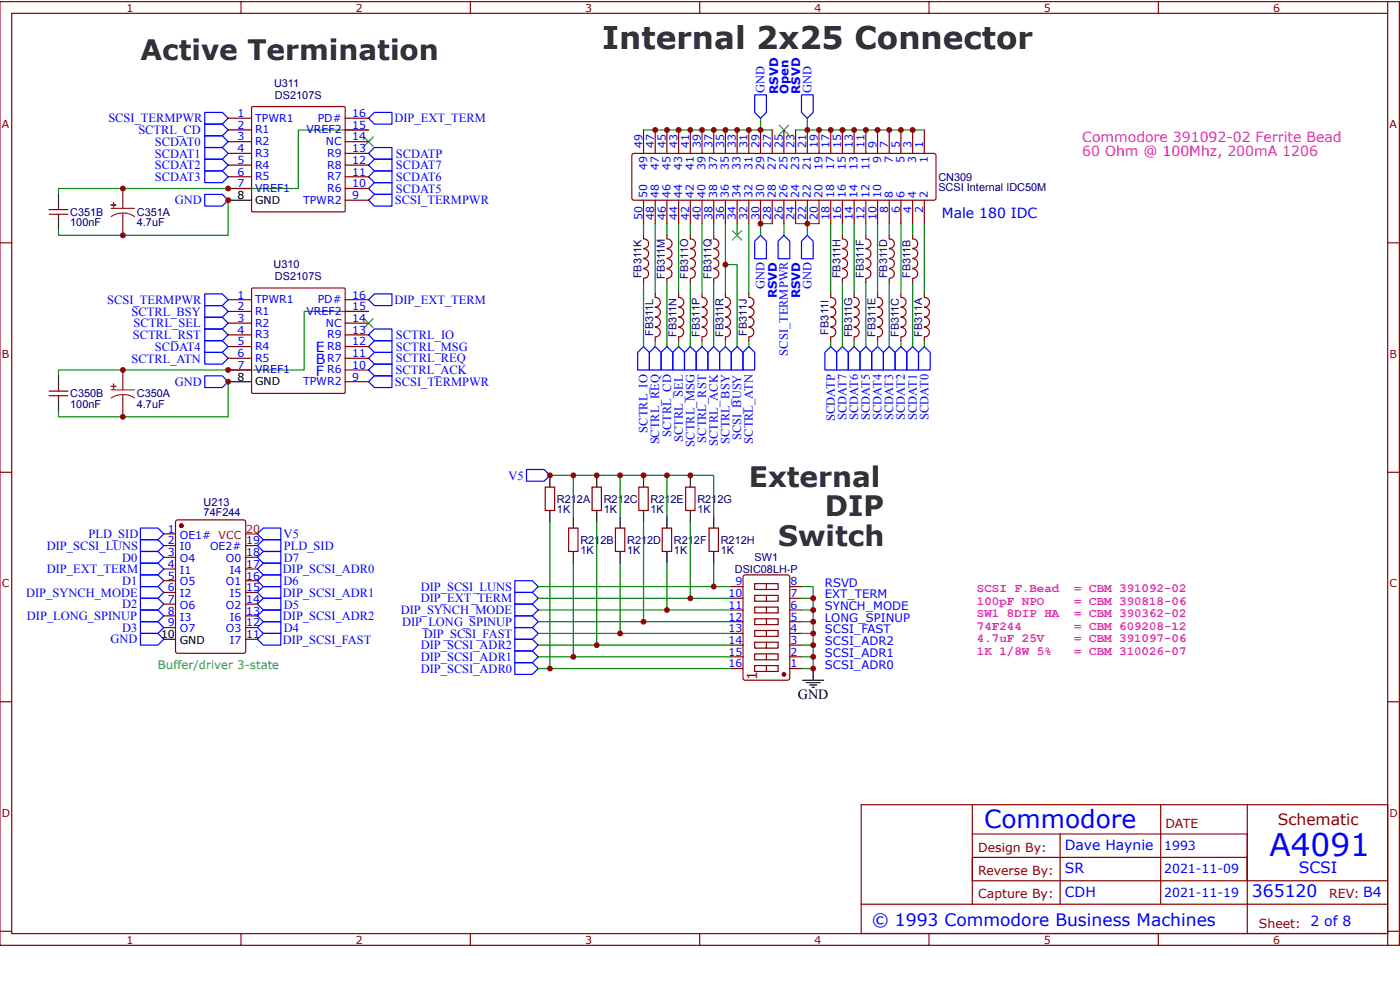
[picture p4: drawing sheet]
<svg xmlns="http://www.w3.org/2000/svg" width="297mm" height="210mm" viewBox="0 0 297 210" stroke-linecap="round" stroke-linejoin="round" font-family="sans-serif">
<g fill="none" stroke="#800" stroke-width=".25">
<path d="M0 .3h296.9v200.1h-296.9zM2.5 2.8h291.9v195.1h-291.9zM51.1 .3v2.5M99.8 .3v2.5M148.4 .3v2.5M197.1 .3v2.5M245.7 .3v2.5M294.4 .3v2.5M0 51.5h2.5M294.4 51.5h2.5M0 100.1h2.5M115.7 103.3h2v4.9h-2z"/>
<path d="M120.6 112h2v4.9h-2zM125.6 103.3h2v4.9h-2zM130.6 112h2v4.9h-2zM135.5 103.3h2v4.9h-2zM140.5 112h2v4.9h-2zM145.5 103.3h1.9v4.9h-1.9zM150.4 112h2v4.9h-2zM294.4 100.1h2.5M0 148.8h2.5M294.4 148.8h2.5M182.7 170.6h111.7v27.3h-111.7zM206.3 176.8h58.3v14.9h-58.3z"/>
<path d="M206.3 170.6v6.2M224.9 176.8v14.9M246.2 170.6v21.1M264.6 170.6v16.1h29.8M0 197.4h2.5M51.1 197.9v2.5M99.8 197.9v2.5M148.4 197.9v2.5M182.7 191.7h23.6M197.1 197.9v2.5M206.3 181.8h58.3v4.9h-58.3zM245.7 197.9v2.5"/>
<path d="M294.4 197.9v2.5M294.4 197.4h2.5M294.4 191.7h-29.8v6.2"/>
</g>
<g fill="none" stroke="#00f" stroke-width=".25">
<path d="M43.4 23.8h3.8l1.2 1.3-1.2 1.2h-3.8zM43.4 33.8h3.8l1.2 1.2-1.2 1.2h-3.8zM43.4 31.3h3.8l1.2 1.2-1.2 1.3h-3.8zM43.4 26.3h3.8l1.2 1.3-1.2 1.2h-3.8zM78.2 25.1l1.2-1.3h3.8v2.5h-3.8zM78.2 37.5l1.2-1.3h3.8v2.5h-3.8zM78.2 40l1.2-1.3h3.8v2.5h-3.8zM78.2 35l1.2-1.2h3.8v2.4h-3.8zM79.4 31.3h3.8v2.5h-3.8l-1.2-1.3zM170 20.1h2.5v3.7l-1.2 1.3-1.3-1.3zM78.2 42.4l1.2-1.2h3.8v2.5h-3.8zM161.3 49.9l1.3 1.2v3.8h-2.5v-3.8z"/>
<path d="M166.3 49.9l1.3 1.2v3.8h-2.5v-3.8zM171.3 49.9l1.2 1.2v3.8h-2.5v-3.8zM43.4 62.3h3.8l1.2 1.2-1.2 1.3h-3.8zM43.4 74.7h3.8l1.2 1.3-1.2 1.2h-3.8zM43.4 69.8h3.8l1.2 1.2-1.2 1.2h-3.8zM78.2 63.5l1.2-1.2h3.8v2.5h-3.8zM79.4 72.2h3.8v2.5h-3.8l-1.2-1.2zM79.4 74.7h3.8v2.5h-3.8l-1.2-1.2zM136.5 73.5l1.3 1.2v3.7h-2.5v-3.7zM139 73.5l1.2 1.2v3.7h-2.4v-3.7zM141.5 73.5l1.2 1.2v3.7h-2.5v-3.7zM144 73.5l1.2 1.2v3.7h-2.5v-3.7z"/>
<path d="M146.5 73.5l1.2 1.2v3.7h-2.5v-3.7zM148.9 73.5l1.3 1.2v3.7h-2.5v-3.7zM151.4 73.5l1.3 1.2v3.7h-2.5v-3.7zM153.9 73.5l1.2 1.2v3.7h-2.4v-3.7zM158.9 73.5l1.2 1.2v3.7h-2.5v-3.7zM176.2 73.5l1.3 1.2v3.7h-2.5v-3.7zM178.7 73.5l1.3 1.2v3.7h-2.5v-3.7zM181.2 73.5l1.2 1.2v3.7h-2.4v-3.7zM183.7 73.5l1.2 1.2v3.7h-2.5v-3.7zM186.2 73.5l1.2 1.2v3.7h-2.5v-3.7zM188.7 73.5l1.2 1.2v3.7h-2.5v-3.7zM191.1 73.5l1.3 1.2v3.7h-2.5v-3.7z"/>
<path d="M193.6 73.5l1.3 1.2v3.7h-2.5v-3.7zM196.1 73.5l1.2 1.2v3.7h-2.4v-3.7zM78.2 80.9l1.2-1.2h3.8v2.5h-3.8zM29.8 116.9h3.7l1.3 1.3-1.3 1.2h-3.7zM54.6 113.2l1.3-1.2h3.7v2.4h-3.7zM29.8 131.8h3.7l1.3 1.2-1.3 1.3h-3.7zM29.8 121.9h3.7l1.3 1.2-1.3 1.3h-3.7zM29.8 126.8h3.7l1.3 1.3-1.3 1.2h-3.7zM29.8 134.3h3.7l1.3 1.2-1.3 1.3h-3.7zM109.2 138h3.7l1.3 1.3-1.3 1.2h-3.7zM109.2 135.5h3.7l1.3 1.3-1.3 1.2h-3.7zM109.2 133h3.7l1.3 1.3-1.3 1.2h-3.7z"/>
<path d="M109.2 130.6h3.7l1.3 1.2-1.3 1.2h-3.7zM109.2 128.1h3.7l1.3 1.2-1.3 1.3h-3.7zM109.2 125.6h3.7l1.3 1.2-1.3 1.3h-3.7zM109.2 123.1h3.7l1.3 1.3-1.3 1.2h-3.7zM109.2 140.5h3.7l1.3 1.2-1.3 1.3h-3.7z"/>
</g>
<g fill="none" stroke="#080" stroke-width=".25">
<path d="M78.2 27.6h-14.9v12.4h-50.9v1.2M136.5 27.6h27.3M168.8 27.6h2.5M171.3 25.1v2.5h24.8M136.5 47.4v2.5M136.5 59.8v13.7M139 47.4v14.9M141.5 47.4v2.5M141.5 59.8v13.7M144 47.4v14.9M146.5 47.4v2.5M146.5 59.8v13.7"/>
<path d="M148.9 47.4v14.9M151.4 47.4v2.5M151.4 59.8v13.7M153.9 47.4v14.9M156.4 47.4v2.5M158.9 47.4v14.9M163.8 47.4h-2.5v2.5M166.3 47.4v2.5M168.8 47.4h2.5M173.8 47.4h-2.5v2.5M176.2 47.4v14.9M178.7 47.4v2.5"/>
<path d="M178.7 59.8v13.7M181.2 47.4v14.9M183.7 47.4v2.5M183.7 59.8v13.7M186.2 47.4v14.9M188.7 47.4v2.5M188.7 59.8v13.7M191.1 47.4v14.9M193.6 47.4v2.5M193.6 59.8v13.7M196.1 47.4v14.9M78.2 66h-13.7v12.4h-52.1v1.3"/>
<path d="M139 72.2v1.3M144 72.2v1.3M148.9 72.2v1.3M153.9 72.2v1.3M158.9 72.2v1.3M176.2 72.2v1.3M181.2 72.2v1.3M186.2 72.2v1.3M191.1 72.2v1.3M196.1 72.2v1.3M114.2 124.4h40.9M114.2 126.8h40.9"/>
<path d="M114.2 129.3h40.9M114.2 131.8h40.9M114.2 134.3h40.9M114.2 136.8h40.9M114.2 139.3h40.9M170 124.4h2.5v17.3h-2.5M114.2 141.7h40.9"/>
</g>
<g fill="none" stroke="#000" stroke-width=".25">
<path d="M116.7 100.8v2.5M116.7 108.2v2.5M121.6 109.5v2.5M121.6 116.9v2.5M126.6 100.8v2.5M126.6 108.2v2.5M131.6 109.5v2.5M131.6 116.9v2.5M136.5 100.8v2.5M136.5 108.2v2.5M141.5 109.5v2.5M141.5 116.9v2.5"/>
<path d="M146.5 100.8v2.5M146.5 108.2v2.5M151.4 109.5v2.5M151.4 116.9v2.5M170.3 144.2h4.5M171 144.7h3M171.8 145.2h1.5M172.3 145.7h.5M172.5 141.7v2.5"/>
</g>
<path d="M167.3 26.6l-2 1.9zM165.3 26.6l2 1.9z" fill="#000"/>
<path d="M165.3 26.6l2 1.9M167.3 26.6l-2 1.9" fill="none" stroke="#3c3" stroke-width=".25"/>
<circle cx="38.5" cy="111.5" r=".37" fill="#800"/>
<g fill="none" stroke="#800" stroke-width=".25">
<path d="M37.4 110.4l.3-.2h13.9l.5 .3v27.5l-.3 .5h-14.1l-.4-.3-.1-27.5z"/>
<circle cx="38.5" cy="111.5" r=".37"/>
</g>
<circle cx="38.5" cy="111.5" r=".37" fill="#800"/>
<g fill="none" stroke="#800" stroke-width=".25">
<path d="M48.4 25.1h5M48.4 27.6h5M48.4 30h5M48.4 32.5h5M48.4 35h5M48.4 37.5h5M48.4 40h5M53.4 22.7h19.8v22.2h-19.8zM73.2 25.1h5M73.2 27.6h5M73.2 30h5M73.2 32.5h5"/>
<path d="M73.2 35h5M73.2 37.5h5M73.2 40h5M10.4 44.4h4M10.4 45.4h4M12.4 43.7v.7M12.4 45.4v.8M73.2 42.4h5M136.5 49.9v.8a.99 .99 0 0 1 1.1 1 .99 .99 0 0 1-1.1 .9M136.5 59.1v.7M136.5 52.8a.99 .99 0 0 1 1.1 1 .99 .99 0 0 1-1.1 .9M136.5 54.9a.99 .99 0 0 1 1.1 1 .99 .99 0 0 1-1.1 1"/>
<path d="M136.5 57a.99 .99 0 0 1 1.1 1 .99 .99 0 0 1-1.1 1M141.5 49.9v.8a.99 .99 0 0 1 1.1 1 .99 .99 0 0 1-1.1 .9M141.5 59.1v.7M141.5 52.8a.99 .99 0 0 1 1.1 1 .99 .99 0 0 1-1.1 .9M141.5 54.9a.99 .99 0 0 1 1.1 1 .99 .99 0 0 1-1.1 1M141.5 57a.99 .99 0 0 1 1.1 1 .99 .99 0 0 1-1.1 1M146.5 49.9v.7M146.5 59.1v.7M146.5 50.7a.99 .99 0 0 1 1 1 .99 .99 0 0 1-1 .9M146.5 52.8a.99 .99 0 0 1 1 1 .99 .99 0 0 1-1 .9M146.5 54.9a.99 .99 0 0 1 1 1 .99 .99 0 0 1-1 1M146.5 57a.99 .99 0 0 1 1 1 .99 .99 0 0 1-1 1"/>
<path d="M151.4 49.9v.8a.99 .99 0 0 1 1.1 1 .99 .99 0 0 1-1.1 .9M151.4 59.1v.7M151.4 52.8a.99 .99 0 0 1 1.1 1 .99 .99 0 0 1-1.1 .9M151.4 54.9a.99 .99 0 0 1 1.1 1 .99 .99 0 0 1-1.1 1M151.4 57a.99 .99 0 0 1 1.1 1 .99 .99 0 0 1-1.1 1M178.7 49.9v.8a.99 .99 0 0 1 1.1 1 .99 .99 0 0 1-1.1 .9M178.7 59.1v.7M178.7 52.8a.99 .99 0 0 1 1.1 1 .99 .99 0 0 1-1.1 .9M178.7 54.9a.99 .99 0 0 1 1.1 1 .99 .99 0 0 1-1.1 1M178.7 57a.99 .99 0 0 1 1.1 1 .99 .99 0 0 1-1.1 1M183.7 49.9v.7M183.7 59.1v.7"/>
<path d="M183.7 50.7a.99 .99 0 0 1 1.1 1 .99 .99 0 0 1-1.1 .9M183.7 52.8a.99 .99 0 0 1 1.1 1 .99 .99 0 0 1-1.1 .9M183.7 54.9a.99 .99 0 0 1 1.1 1 .99 .99 0 0 1-1.1 1M183.7 57a.99 .99 0 0 1 1.1 1 .99 .99 0 0 1-1.1 1M188.7 49.9v.8a.99 .99 0 0 1 1 1 .99 .99 0 0 1-1 .9M188.7 59.1v.7M188.7 52.8a.99 .99 0 0 1 1 1 .99 .99 0 0 1-1 .9M188.7 54.9a.99 .99 0 0 1 1 1 .99 .99 0 0 1-1 1M188.7 57a.99 .99 0 0 1 1 1 .99 .99 0 0 1-1 1M193.6 49.9v.8a.99 .99 0 0 1 1.1 1 .99 .99 0 0 1-1.1 .9M193.6 59.1v.7M193.6 52.8a.99 .99 0 0 1 1.1 1 .99 .99 0 0 1-1.1 .9"/>
<path d="M193.6 54.9a.99 .99 0 0 1 1.1 1 .99 .99 0 0 1-1.1 1M193.6 57a.99 .99 0 0 1 1.1 1 .99 .99 0 0 1-1.1 1M48.4 63.5h5M48.4 66h5M48.4 68.5h5M48.4 71h5M48.4 73.5h5M48.4 76h5M48.4 78.4h5M53.4 61.1h19.8v22.2h-19.8zM73.2 63.5h5M73.2 66h5"/>
<path d="M73.2 68.5h5M73.2 71h5M73.2 73.5h5M73.2 76h5M73.2 78.4h5M139 62.3v.8a.99 .99 0 0 1 1.1 1 .99 .99 0 0 1-1.1 1M139 71.5v.7M139 65.2a.99 .99 0 0 1 1.1 1 .99 .99 0 0 1-1.1 1M139 67.3a.99 .99 0 0 1 1.1 1 .99 .99 0 0 1-1.1 1M139 69.4a.99 .99 0 0 1 1.1 1 .99 .99 0 0 1-1.1 1M144 62.3v.8a.99 .99 0 0 1 1.1 1 .99 .99 0 0 1-1.1 1M144 71.5v.7"/>
<path d="M144 65.2a.99 .99 0 0 1 1.1 1 .99 .99 0 0 1-1.1 1M144 67.3a.99 .99 0 0 1 1.1 1 .99 .99 0 0 1-1.1 1M144 69.4a.99 .99 0 0 1 1 1 .99 .99 0 0 1-1 1M148.9 62.3l.1 .8a.99 .99 0 0 1 1 1 .99 .99 0 0 1-1 1M148.9 71.5v.7M149 65.2a.99 .99 0 0 1 1 1 .99 .99 0 0 1-1 1M149 67.3a.99 .99 0 0 1 1 1 .99 .99 0 0 1-1 1M149 69.4a.99 .99 0 0 1 1 1 .99 .99 0 0 1-1 1M153.9 62.3v.8a.99 .99 0 0 1 1.1 1 .99 .99 0 0 1-1.1 1M153.9 71.5v.7M153.9 65.2a.99 .99 0 0 1 1.1 1 .99 .99 0 0 1-1.1 1M153.9 67.3a.99 .99 0 0 1 1.1 1 .99 .99 0 0 1-1.1 1"/>
<path d="M153.9 69.4a.99 .99 0 0 1 1.1 1 .99 .99 0 0 1-1.1 1M158.9 62.3v.7M158.9 71.5v.7M158.9 63.1a.99 .99 0 0 1 1 1 .99 .99 0 0 1-1 1M158.9 65.2a.99 .99 0 0 1 1 1 .99 .99 0 0 1-1 1M158.9 67.3a.99 .99 0 0 1 1 1 .99 .99 0 0 1-1 1M158.9 69.4a.99 .99 0 0 1 1 1 .99 .99 0 0 1-1 1M176.2 62.3l.1 .8a.99 .99 0 0 1 1 1 .99 .99 0 0 1-1 1M176.2 71.5v.7M176.3 65.2a.99 .99 0 0 1 1 1 .99 .99 0 0 1-1 1M176.3 67.3a.99 .99 0 0 1 1 1 .99 .99 0 0 1-1 1M176.3 69.4a.99 .99 0 0 1 1 1 .99 .99 0 0 1-1 1"/>
<path d="M181.2 62.3v.8a.99 .99 0 0 1 1.1 1 .99 .99 0 0 1-1.1 1M181.2 71.5v.7M181.2 65.2a.99 .99 0 0 1 1.1 1 .99 .99 0 0 1-1.1 1M181.2 67.3a.99 .99 0 0 1 1.1 1 .99 .99 0 0 1-1.1 1M181.2 69.4a.99 .99 0 0 1 1.1 1 .99 .99 0 0 1-1.1 1M186.2 62.3v.8a.99 .99 0 0 1 1.1 1 .99 .99 0 0 1-1.1 1M186.2 71.5v.7M186.2 65.2a.99 .99 0 0 1 1.1 1 .99 .99 0 0 1-1.1 1M186.2 67.3a.99 .99 0 0 1 1.1 1 .99 .99 0 0 1-1.1 1M186.2 69.4a.99 .99 0 0 1 1 1 .99 .99 0 0 1-1 1M191.1 62.3l.1 .8a.99 .99 0 0 1 1 1 .99 .99 0 0 1-1.1 1M191.1 71.5v.7"/>
<path d="M191.2 65.2a.99 .99 0 0 1 1 1 .99 .99 0 0 1-1 1M191.2 67.3a.99 .99 0 0 1 1 1 .99 .99 0 0 1-1 1M191.2 69.4a.99 .99 0 0 1 1 1 .99 .99 0 0 1-1.1 1M196.1 62.3v.7M196.1 71.5v.7M196.1 63.1a.99 .99 0 0 1 1.1 1 .99 .99 0 0 1-1.1 1M196.1 65.2a.99 .99 0 0 1 1.1 1 .99 .99 0 0 1-1.1 1M196.1 67.3a.99 .99 0 0 1 1.1 1 .99 .99 0 0 1-1.1 1M196.1 69.4a.99 .99 0 0 1 1.1 1 .99 .99 0 0 1-1.1 1M10.4 83.9h4M10.4 82.9h4M12.4 82.2v.7"/>
<path d="M12.4 83.9v.7M73.2 80.9h5M34.8 113.2h2.4M34.8 115.7h2.4M34.8 118.2h2.4M52.1 115.7h2.5M52.1 118.2h2.5M34.8 120.6h2.4M34.8 123.1h2.4M34.8 125.6h2.4M34.8 128.1h2.4M34.8 130.6h2.4"/>
<path d="M34.8 133h2.4M52.1 120.6h2.5M52.1 123.1h2.5M52.1 125.6h2.5M52.1 128.1h2.5M52.1 130.6h2.5M52.1 133h2.5M52.1 135.5h2.5"/>
<circle cx="38.5" cy="111.5" r=".37"/>
</g>
<path d="M12.4 41.2v2.5M12.4 46.2v2.5M48.4 42.4h5M12.4 79.7v2.5M12.4 84.6v2.5M48.4 80.9h5M34.8 135.5h2.4" fill="none" stroke="#000" stroke-width=".25"/>
<path d="M52.1 113.2h2.5" fill="none" stroke="#f00" stroke-width=".25"/>
<g fill="none" stroke="#00f" stroke-width=".25">
<path d="M43.4 36.2h3.8l1.2 1.3-1.2 1.2h-3.8zM43.4 28.8h3.8l1.2 1.2-1.2 1.3h-3.8zM160.1 20.1h2.5v3.7l-1.3 1.3-1.2-1.3zM43.4 41.2h3.8l1.2 1.2-1.2 1.3h-3.8zM43.4 79.7h3.8l1.2 1.2-1.2 1.3h-3.8zM43.4 72.2h3.8l1.2 1.3-1.2 1.2h-3.8zM43.4 67.3h3.8l1.2 1.2-1.2 1.3h-3.8zM43.4 64.8h3.8l1.2 1.2-1.2 1.3h-3.8zM78.2 71l1.2-1.2h3.8v2.4h-3.8zM79.4 77.2h3.8v2.5h-3.8l-1.2-1.3zM156.4 73.5l1.2 1.2v3.7h-2.5v-3.7zM111.7 99.5h3.7l1.3 1.3-1.3 1.2h-3.7z"/>
<path d="M29.8 112h3.7l1.3 1.2-1.3 1.2h-3.7zM29.8 119.4h3.7l1.3 1.2-1.3 1.3h-3.7zM29.8 114.4h3.7l1.3 1.3-1.3 1.2h-3.7zM54.6 115.7l1.3-1.3h3.7v2.5h-3.7zM54.6 118.2l1.3-1.3h3.7v2.5h-3.7zM29.8 124.4h3.7l1.3 1.2-1.3 1.2h-3.7zM29.8 129.3h3.7l1.3 1.3-1.3 1.2h-3.7zM54.6 135.5l1.3-1.2h3.7v2.5h-3.7zM54.6 120.6l1.3-1.2h3.7v2.5h-3.7zM54.6 125.6l1.3-1.2h3.7v2.4h-3.7zM54.6 130.6l1.3-1.3h3.7v2.5h-3.7zM54.6 123.1l1.3-1.2h3.7v2.5h-3.7z"/>
<path d="M54.6 133l1.3-1.2h3.7v2.5h-3.7zM54.6 128.1l1.3-1.3h3.7v2.5h-3.7z"/>
</g>
<g fill="none" stroke="#080" stroke-width=".25">
<path d="M161.3 25.1v2.5M48.4 42.4v7.5h-36v-1.2M153.9 56.1h2.5v17.4M48.4 80.9v7.5h-36v-1.3M116.7 100.8h34.7v8.7M116.7 110.7v31M121.6 100.8v8.7M121.6 119.4v19.9M126.6 110.7v26.1M131.6 100.8v8.7M131.6 119.4v14.9M136.5 110.7v21.1"/>
<path d="M141.5 100.8v8.7M141.5 119.4v9.9M146.5 110.7v16.1M151.4 119.4v5"/>
</g>
<g fill="#000">
<path d="M77.2 29l2 2zM79.2 29l-2 2z"/>
<path d="M155.4 48.9l2 2zM157.4 48.9l-2 2z"/>
<path d="M77.2 67.5l2 2zM79.2 67.5l-2 2z"/>
</g>
<path d="M77.2 29l2 2M79.2 29l-2 2M155.4 48.9l2 2M157.4 48.9l-2 2M77.2 67.5l2 2M79.2 67.5l-2 2" fill="none" stroke="#3c3" stroke-width=".25"/>
<path d="M26.1 40v4.2M23.6 44.2h4.9M26.1 45.2a4 4 0 0 1 2.4 .7M26.1 45.2a4 4 0 0 0-2.5 .7M26.1 45.2v4.7" fill="none" stroke="#8d2323" stroke-width=".25"/>
<path d="M23.6 43.4l1 .1z" fill="#8d2323"/>
<path d="M23.6 43.4l1 .1z" fill="none" stroke="#8d2323" stroke-width=".25"/>
<path d="M24.1 42.9v1z" fill="#8d2323"/>
<path d="M24.1 42.9v1zM26.1 78.4v4.3M23.6 82.7h4.9M26.1 83.7a4 4 0 0 1 2.4 .7M26.1 83.7a4 4 0 0 0-2.5 .7M26.1 83.7v4.7" fill="none" stroke="#8d2323" stroke-width=".25"/>
<path d="M23.6 81.9h1z" fill="#8d2323"/>
<path d="M23.6 81.9h1z" fill="none" stroke="#8d2323" stroke-width=".25"/>
<path d="M24.1 81.4v1z" fill="#8d2323"/>
<path d="M24.1 81.4v1z" fill="none" stroke="#8d2323" stroke-width=".25"/>
<g fill="none" stroke="#800" stroke-width=".25">
<path d="M134.2 32.7l.3-.2h63.7l.3 .2 .1 .3v9l-.2 .4h-.3h-63.7l-.3-.2-.1-.2v-9zM136.5 27.6v4.9M139 27.6v4.9M141.5 27.6v4.9M144 27.6v4.9M146.5 27.6v4.9M148.9 27.6v4.9M151.4 27.6v4.9M153.9 27.6v4.9M156.4 27.6v4.9M158.9 27.6v4.9M161.3 27.6v4.9"/>
<path d="M163.8 27.6v4.9M166.3 27.6v4.9M168.8 27.6v4.9M171.3 27.6v4.9M173.8 27.6v4.9M176.2 27.6v4.9M178.7 27.6v4.9M181.2 27.6v4.9M183.7 27.6v4.9M186.2 27.6v4.9M188.7 27.6v4.9M191.1 27.6v4.9"/>
<path d="M193.6 27.6v4.9M196.1 27.6v4.9M136.5 42.4v5M139 42.4v5M141.5 42.4v5M144 42.4v5M146.5 42.4v5M148.9 42.4v5M151.4 42.4v5M153.9 42.4v5M156.4 42.4v5M158.9 42.4v5"/>
<path d="M161.3 42.4v5M163.8 42.4v5M166.3 42.4v5M168.8 42.4v5M171.3 42.4v5M173.8 42.4v5M176.2 42.4v5M178.7 42.4v5M181.2 42.4v5M183.7 42.4v5M186.2 42.4v5M188.7 42.4v5"/>
<path d="M191.1 42.4v5M193.6 42.4v5M196.1 42.4v5M157.8 122l.3-.1h9l.4 .3 .1 21.5-.4 .5h-9.1l-.4-.3-.1-21.5z"/>
</g>
<circle cx="166.3" cy="143" r=".37" fill="#800"/>
<g fill="none" stroke="#800" stroke-width=".25">
<path d="M155.1 139.3h2.5M155.1 136.8h2.5M155.1 134.3h2.5M155.1 131.8h2.5M155.1 129.3h2.5M155.1 126.8h2.5M155.1 124.4h2.5M160.1 138.6h5v1.3h-5zM160.1 136.2h5v1.2h-5zM160.1 133.7h5v1.2h-5zM160.1 131.2h5v1.2h-5zM160.1 128.7h5v1.2h-5z"/>
<path d="M160.1 126.2h5v1.3h-5zM160.1 123.7h5v1.3h-5zM162.6 123.7v1.3M162.6 126.2v1.3M162.6 128.7v1.2M162.6 131.2v1.2M162.6 133.7v1.2M162.6 136.2v1.2M162.6 138.6v1.3M167.6 139.3h2.4M167.6 136.8h2.4M167.6 134.3h2.4"/>
<path d="M167.6 131.8h2.4M167.6 129.3h2.4M167.6 126.8h2.4M167.6 124.4h2.4M155.1 141.7h2.5M160.1 141.1h5v1.3h-5zM162.6 141.1v1.3M167.6 141.7h2.4"/>
<circle cx="166.3" cy="143" r=".37"/>
</g>
<path d="M170 126.8h2.5M170 129.3h2.5M170 131.8h2.5M170 134.3h2.5M170 136.8h2.5M170 139.3h2.5" fill="none" stroke="#080" stroke-width=".25"/>
<g fill="#c00">
<circle cx="171.3" cy="47.4" r=".62"/>
<circle cx="151.4" cy="124.4" r=".62"/>
<circle cx="48.4" cy="80.9" r=".62"/>
<circle cx="26.1" cy="88.4" r=".62"/>
<circle cx="146.5" cy="126.8" r=".62"/>
<circle cx="141.5" cy="129.3" r=".62"/>
<circle cx="116.7" cy="141.7" r=".62"/>
<circle cx="136.5" cy="131.8" r=".62"/>
<circle cx="131.6" cy="134.3" r=".62"/>
<circle cx="126.6" cy="136.8" r=".62"/>
<circle cx="121.6" cy="139.3" r=".62"/>
<circle cx="126.6" cy="100.8" r=".62"/>
<circle cx="146.5" cy="100.8" r=".62"/>
<circle cx="121.6" cy="100.8" r=".62"/>
<circle cx="131.6" cy="100.8" r=".62"/>
<circle cx="141.5" cy="100.8" r=".62"/>
<circle cx="48.4" cy="40" r=".62"/>
<circle cx="26.1" cy="40" r=".62"/>
<circle cx="48.4" cy="42.4" r=".62"/>
<circle cx="26.1" cy="49.9" r=".62"/>
<circle cx="48.4" cy="78.4" r=".62"/>
<circle cx="26.1" cy="78.4" r=".62"/>
<circle cx="116.7" cy="100.8" r=".62"/>
<circle cx="136.5" cy="100.8" r=".62"/>
<circle cx="171.3" cy="27.6" r=".62"/>
<circle cx="153.9" cy="56.1" r=".62"/>
<circle cx="161.3" cy="27.6" r=".62"/>
<circle cx="193.6" cy="27.6" r=".62"/>
<circle cx="191.1" cy="27.6" r=".62"/>
<circle cx="188.7" cy="27.6" r=".62"/>
<circle cx="186.2" cy="27.6" r=".62"/>
<circle cx="183.7" cy="27.6" r=".62"/>
<circle cx="181.2" cy="27.6" r=".62"/>
<circle cx="178.7" cy="27.6" r=".62"/>
<circle cx="176.2" cy="27.6" r=".62"/>
<circle cx="173.8" cy="27.6" r=".62"/>
<circle cx="161.3" cy="47.4" r=".62"/>
<circle cx="158.9" cy="27.6" r=".62"/>
<circle cx="156.4" cy="27.6" r=".62"/>
<circle cx="153.9" cy="27.6" r=".62"/>
<circle cx="151.4" cy="27.6" r=".62"/>
<circle cx="148.9" cy="27.6" r=".62"/>
<circle cx="146.5" cy="27.6" r=".62"/>
<circle cx="144" cy="27.6" r=".62"/>
<circle cx="141.5" cy="27.6" r=".62"/>
<circle cx="139" cy="27.6" r=".62"/>
<circle cx="172.5" cy="126.8" r=".62"/>
<circle cx="172.5" cy="129.3" r=".62"/>
<circle cx="172.5" cy="131.8" r=".62"/>
<circle cx="172.5" cy="134.3" r=".62"/>
<circle cx="172.5" cy="136.8" r=".62"/>
<circle cx="172.5" cy="139.3" r=".62"/>
<circle cx="172.5" cy="141.7" r=".62"/>
</g>
<text font-size="6.6" fill="#333" x="127.8" y="10.3">Internal 2x25 Connector</text>
<text font-size="6.6" fill="#00f" x="269.3" y="181.5">A4091</text>
<g font-size="6" fill="#333">
<text x="29.8" y="12.7">Active Termination</text>
<text x="158.9" y="103.3">External</text>
<text x="175" y="109.5">DIP</text>
<text x="165.1" y="115.7">Switch</text>
</g>
<text font-size="5.3" fill="#00f" x="208.8" y="175.6">Commodore</text>
<g font-size="3.6" fill="#00f">
<text x="265.6" y="190.1">365120</text>
<text x="184.9" y="196.3">© 1993 Commodore Business Machines</text>
</g>
<text font-size="3.3" fill="#800" x="271.1" y="174.8">Schematic</text>
<text font-size="3.3" fill="#00f" x="275.5" y="185.2">SCSI</text>
<g font-size="3" fill="#f0f">
<text x="229.6" y="30">Commodore 391092-02 Ferrite Bead</text>
<text x="229.6" y="33">60 Ohm @ 100Mhz, 200mA 1206</text>
</g>
<g font-size="3" fill="#00f">
<text x="199.8" y="46.2">Male 180 IDC</text>
<text x="67" y="77.2">B</text>
<text x="67" y="74.7">E</text>
<text x="67" y="79.7">F</text>
<text x="225.9" y="185.2">SR</text>
<text x="225.9" y="180.2">Dave Haynie</text>
<text x="225.9" y="190.1">CDH</text>
</g>
<text font-size="3" fill="#800" x="160.6" y="144.1" transform="rotate(-90 160.6 144.1)">1</text>
<text font-size="3" x="169.3" y="148.2">GND</text>
<g font-size="2.6" fill="#00f">
<text x="162.2" y="19.8" transform="rotate(-90 162.2 19.8)">GND</text>
<text x="172.2" y="19.7" transform="rotate(-90 172.2 19.7)">GND</text>
<text x="23" y="26">SCSI_TERMPWR</text>
<text x="29.4" y="28.4">SCTRL_CD</text>
<text x="83.7" y="25.9">DIP_EXT_TERM</text>
<text x="32.9" y="35.9">SCDAT2</text>
<text x="32.9" y="33.4">SCDAT1</text>
<text x="32.9" y="30.9">SCDAT0</text>
<text x="84" y="33.4">SCDATP</text>
<text x="84" y="35.9">SCDAT7</text>
<text x="32.9" y="38.4">SCDAT3</text>
<text x="84" y="38.4">SCDAT6</text>
<text x="84" y="40.9">SCDAT5</text>
<text x="37.1" y="43.3">GND</text>
<text x="83.8" y="43.3">SCSI_TERMPWR</text>
<text x="22.7" y="64.4">SCSI_TERMPWR</text>
<text x="83.7" y="64.4">DIP_EXT_TERM</text>
<text x="162.2" y="61.2" transform="rotate(-90 162.2 61.2)">GND</text>
<text x="172.1" y="61.2" transform="rotate(-90 172.1 61.2)">GND</text>
<text x="27.9" y="66.9">SCTRL_BSY</text>
<text x="28.2" y="71.9">SCTRL_RST</text>
<text x="28.3" y="69.4">SCTRL_SEL</text>
<text x="84" y="71.9">SCTRL_IO</text>
<text x="27.9" y="76.9">SCTRL_ATN</text>
<text x="32.9" y="74.4">SCDAT4</text>
<text x="84" y="74.3">SCTRL_MSG</text>
<text x="84" y="76.8">SCTRL_REQ</text>
<text x="167.2" y="75.4" transform="rotate(-90 167.2 75.4)">SCSI_TERMPWR</text>
<text x="37.1" y="81.8">GND</text>
<text x="83.8" y="81.8">SCSI_TERMPWR</text>
<text x="83.9" y="79.2">SCTRL_ACK</text>
<text x="177.1" y="89.2" transform="rotate(-90 177.1 89.2)">SCDATP</text>
<text x="179.6" y="89" transform="rotate(-90 179.6 89)">SCDAT7</text>
<text x="182.1" y="89" transform="rotate(-90 182.1 89)">SCDAT6</text>
<text x="184.5" y="89" transform="rotate(-90 184.5 89)">SCDAT5</text>
<text x="187" y="89" transform="rotate(-90 187 89)">SCDAT4</text>
<text x="189.5" y="89" transform="rotate(-90 189.5 89)">SCDAT3</text>
<text x="192" y="89" transform="rotate(-90 192 89)">SCDAT2</text>
<text x="194.5" y="89" transform="rotate(-90 194.5 89)">SCDAT1</text>
<text x="197" y="89" transform="rotate(-90 197 89)">SCDAT0</text>
<text x="137.4" y="91.7" transform="rotate(-90 137.4 91.7)">SCTRL_IO</text>
<text x="139.9" y="94.2" transform="rotate(-90 139.9 94.2)">SCTRL_REQ</text>
<text x="142.4" y="92.6" transform="rotate(-90 142.4 92.6)">SCTRL_CD</text>
<text x="144.8" y="93.7" transform="rotate(-90 144.8 93.7)">SCTRL_SEL</text>
<text x="147.3" y="94.7" transform="rotate(-90 147.3 94.7)">SCTRL_MSG</text>
<text x="149.8" y="93.9" transform="rotate(-90 149.8 93.9)">SCTRL_RST</text>
<text x="152.3" y="94.5" transform="rotate(-90 152.3 94.5)">SCTRL_ACK</text>
<text x="154.8" y="94.1" transform="rotate(-90 154.8 94.1)">SCTRL_BSY</text>
<text x="157.3" y="93.4" transform="rotate(-90 157.3 93.4)">SCSI_BUSY</text>
<text x="159.7" y="94.1" transform="rotate(-90 159.7 94.1)">SCTRL_ATN</text>
<text x="107.9" y="101.7">V5</text>
<text x="9.9" y="116.5">DIP_SCSI_LUNS</text>
<text x="18.8" y="114">PLD_SID</text>
<text x="25.9" y="119">D0</text>
<text x="60.2" y="114.1">V5</text>
<text x="60.2" y="119.1">D7</text>
<text x="60.2" y="116.5">PLD_SID</text>
<text x="9.9" y="121.5">DIP_EXT_TERM</text>
<text x="25.9" y="124">D1</text>
<text x="60" y="121.5">DIP_SCSI_ADR0</text>
<text x="60.1" y="124">D6</text>
<text x="89.3" y="125.2">DIP_SCSI_LUNS</text>
<text x="5.5" y="126.5">DIP_SYNCH_MODE</text>
<text x="5.7" y="131.4">DIP_LONG_SPINUP</text>
<text x="25.9" y="129">D2</text>
<text x="60" y="126.5">DIP_SCSI_ADR1</text>
<text x="60" y="131.5">DIP_SCSI_ADR2</text>
<text x="60.2" y="129">D5</text>
<text x="85" y="130.2">DIP_SYNCH_MODE</text>
<text x="89.3" y="127.7">DIP_EXT_TERM</text>
<text x="23.4" y="136.4">GND</text>
<text x="25.9" y="133.9">D3</text>
<text x="60" y="136.4">DIP_SCSI_FAST</text>
<text x="60.2" y="134">D4</text>
<text x="85.3" y="132.7">DIP_LONG_SPINUP</text>
<text x="89.3" y="137.6">DIP_SCSI_ADR2</text>
<text x="89.9" y="135.2">DIP_SCSI_FAST</text>
<text x="89.3" y="142.6">DIP_SCSI_ADR0</text>
<text x="89.3" y="140.1">DIP_SCSI_ADR1</text>
<text x="247" y="180.2">1993</text>
<text x="247" y="185.2">2021-11-09</text>
<text x="247" y="190.1">2021-11-19</text>
</g>
<g font-size="2.6" fill="#f0f">
<text x="207.3" y="125.6">SCSI F.Bead</text>
<text x="227.9" y="125.6">= CBM 391092-02</text>
<text x="207.3" y="128.3">100pF NPO</text>
<text x="207.3" y="130.9">SW1</text>
<text x="213.6" y="130.9">8DIP HA</text>
<text x="227.9" y="128.3">= CBM 390818-06</text>
<text x="227.9" y="130.9">= CBM 390362-02</text>
<text x="207.3" y="133.5">74F244</text>
<text x="207.3" y="136.2">4.7uF 25V</text>
<text x="227.9" y="133.5">= CBM 609208-12</text>
<text x="227.9" y="136.2">= CBM 391097-06</text>
<text x="207.3" y="138.8">1K 1/8W 5%</text>
<text x="227.9" y="138.8">= CBM 310026-07</text>
</g>
<g font-size="2.6" fill="#800">
<text x="247.2" y="175.6">DATE</text>
<text x="207.5" y="180.5">Design By:</text>
<text x="207.5" y="185.5">Reverse By:</text>
<text x="207.5" y="190.5">Capture By:</text>
<text x="282" y="190.5">REV: B4</text>
<text x="267.1" y="196.7">Sheet: 2 of 8</text>
</g>
<g font-size="2.5" fill="#00f">
<text x="165.1" y="19.9" transform="rotate(-90 165.1 19.9)">RSVD</text>
<text x="167.3" y="19.9" transform="rotate(-90 167.3 19.9)">Open</text>
<text x="169.8" y="19.9" transform="rotate(-90 169.8 19.9)">RSVD</text>
<text x="164.8" y="63.2" transform="rotate(-90 164.8 63.2)">RSVD</text>
<text x="169.8" y="63.2" transform="rotate(-90 169.8 63.2)">RSVD</text>
<text x="175" y="124.4">RSVD</text>
<text x="175" y="126.8">EXT_TERM</text>
<text x="175" y="129.3">SYNCH_MODE</text>
<text x="175" y="131.8">LONG_SPINUP</text>
<text x="175" y="134.3">SCSI_FAST</text>
<text x="175" y="136.8">SCSI_ADR2</text>
<text x="175" y="139.3">SCSI_ADR1</text>
<text x="175" y="141.7">SCSI_ADR0</text>
</g>
<text font-size="2.5" fill="#096" x="33.5" y="141.7">Buffer/driver 3-state</text>
<g font-size="2.3" fill="#800">
<text x="26.8" y="2.5">1</text>
<text x="75.5" y="2.5">2</text>
<text x="124.1" y="2.5">3</text>
<text x="172.8" y="2.5">4</text>
<text x="221.4" y="2.5">5</text>
<text x="270.1" y="2.5">6</text>
<text x=".4" y="27.2">A</text>
<text x="294.8" y="27.2">A</text>
<text x=".4" y="75.8">B</text>
<text x="294.8" y="75.8">B</text>
<text x=".4" y="124.5">C</text>
<text x="294.8" y="124.5">C</text>
<text x=".4" y="173.1">D</text>
<text x="294.8" y="173.1">D</text>
<text x="26.8" y="200">1</text>
<text x="75.5" y="200">2</text>
<text x="124.1" y="200">3</text>
<text x="172.8" y="200">4</text>
<text x="221.4" y="200">5</text>
<text x="270.1" y="200">6</text>
</g>
<g font-size="2.3" fill="#000080">
<text x="58.1" y="18.4">U311</text>
<text x="58.3" y="20.9">DS2107S</text>
<text x="199.1" y="40.5">SCSI Internal IDC50M</text>
<text x="199.1" y="38.3">CN309</text>
<text x="14.9" y="48">100nF</text>
<text x="14.9" y="45.7">C351B</text>
<text x="29" y="48">4.7uF</text>
<text x="29" y="45.7">C351A</text>
<text x="58" y="56.9">U310</text>
<text x="58.3" y="59.4">DS2107S</text>
<text x="136.1" y="59" transform="rotate(-90 136.1 59)">FB311K</text>
<text x="141" y="59.2" transform="rotate(-90 141 59.2)">FB311M</text>
<text x="146" y="59.1" transform="rotate(-90 146 59.1)">FB311O</text>
<text x="151" y="59.1" transform="rotate(-90 151 59.1)">FB311Q</text>
<text x="178.3" y="59" transform="rotate(-90 178.3 59)">FB311H</text>
<text x="183.2" y="58.9" transform="rotate(-90 183.2 58.9)">FB311F</text>
<text x="188.2" y="59" transform="rotate(-90 188.2 59)">FB311D</text>
<text x="193.2" y="59" transform="rotate(-90 193.2 59)">FB311B</text>
<text x="138.6" y="71.2" transform="rotate(-90 138.6 71.2)">FB311L</text>
<text x="143.5" y="71.4" transform="rotate(-90 143.5 71.4)">FB311N</text>
<text x="148.5" y="71.4" transform="rotate(-90 148.5 71.4)">FB311P</text>
<text x="153.5" y="71.4" transform="rotate(-90 153.5 71.4)">FB311R</text>
<text x="158.4" y="71.2" transform="rotate(-90 158.4 71.2)">FB311J</text>
<text x="175.8" y="70.9" transform="rotate(-90 175.8 70.9)">FB311I</text>
<text x="180.8" y="71.5" transform="rotate(-90 180.8 71.5)">FB311G</text>
<text x="185.7" y="71.4" transform="rotate(-90 185.7 71.4)">FB311E</text>
<text x="190.7" y="71.4" transform="rotate(-90 190.7 71.4)">FB311C</text>
<text x="195.7" y="71.4" transform="rotate(-90 195.7 71.4)">FB311A</text>
<text x="14.9" y="86.4">100nF</text>
<text x="14.9" y="84.2">C350B</text>
<text x="29" y="86.4">4.7uF</text>
<text x="29" y="84.2">C350A</text>
<text x="43.2" y="107.3">U213</text>
<text x="118.2" y="106.5">R212A</text>
<text x="128.1" y="106.5">R212C</text>
<text x="138" y="106.5">R212E</text>
<text x="147.9" y="106.5">R212G</text>
<text x="43.2" y="109.5">74F244</text>
<text x="118.2" y="108.8">1K</text>
<text x="128.1" y="108.8">1K</text>
<text x="138" y="108.8">1K</text>
<text x="147.9" y="108.8">1K</text>
<text x="123.1" y="117.4">1K</text>
<text x="123.1" y="115.2">R212B</text>
<text x="133" y="117.4">1K</text>
<text x="133" y="115.2">R212D</text>
<text x="143" y="117.5">1K</text>
<text x="143" y="115.2">R212F</text>
<text x="152.9" y="117.5">1K</text>
<text x="152.9" y="115.2">R212H</text>
<text x="160.1" y="118.9">SW1</text>
<text x="155.9" y="121.4">DSIC08LH-P</text>
</g>
<g font-size="2.3" fill="#00f">
<text x="50.4" y="24.8">1</text>
<text x="50.4" y="27.3">2</text>
<text x="50.4" y="29.8">3</text>
<text x="54.1" y="25.8">TPWR1</text>
<text x="54.1" y="28.3">R1</text>
<text x="65" y="28.3">VREF2</text>
<text x="67.4" y="25.8">PD#</text>
<text x="74.7" y="29.8">14</text>
<text x="74.7" y="27.3">15</text>
<text x="74.7" y="24.8">16</text>
<text x="50.4" y="32.3">4</text>
<text x="50.4" y="34.8">5</text>
<text x="54.1" y="30.8">R2</text>
<text x="54.1" y="33.3">R3</text>
<text x="54.1" y="35.7">R4</text>
<text x="69.1" y="30.8">NC</text>
<text x="69.4" y="35.7">R8</text>
<text x="69.4" y="33.3">R9</text>
<text x="74.7" y="34.8">12</text>
<text x="74.7" y="32.3">13</text>
<text x="136.3" y="31.3" transform="rotate(-90 136.3 31.3)">49</text>
<text x="137.3" y="36" transform="rotate(-90 137.3 36)">49</text>
<text x="138.8" y="31.3" transform="rotate(-90 138.8 31.3)">47</text>
<text x="139.8" y="36" transform="rotate(-90 139.8 36)">47</text>
<text x="141.2" y="31.3" transform="rotate(-90 141.2 31.3)">45</text>
<text x="142.2" y="36" transform="rotate(-90 142.2 36)">45</text>
<text x="143.7" y="31.3" transform="rotate(-90 143.7 31.3)">43</text>
<text x="144.7" y="36" transform="rotate(-90 144.7 36)">43</text>
<text x="146.2" y="31.3" transform="rotate(-90 146.2 31.3)">41</text>
<text x="147.2" y="36" transform="rotate(-90 147.2 36)">41</text>
<text x="148.7" y="31.3" transform="rotate(-90 148.7 31.3)">39</text>
<text x="149.7" y="36" transform="rotate(-90 149.7 36)">39</text>
<text x="151.2" y="31.3" transform="rotate(-90 151.2 31.3)">37</text>
<text x="152.2" y="36" transform="rotate(-90 152.2 36)">37</text>
<text x="153.7" y="31.3" transform="rotate(-90 153.7 31.3)">35</text>
<text x="154.6" y="36" transform="rotate(-90 154.6 36)">35</text>
<text x="156.1" y="31.3" transform="rotate(-90 156.1 31.3)">33</text>
<text x="157.1" y="36" transform="rotate(-90 157.1 36)">33</text>
<text x="158.6" y="31.3" transform="rotate(-90 158.6 31.3)">31</text>
<text x="159.6" y="36" transform="rotate(-90 159.6 36)">31</text>
<text x="161.1" y="31.3" transform="rotate(-90 161.1 31.3)">29</text>
<text x="162.1" y="36" transform="rotate(-90 162.1 36)">29</text>
<text x="163.6" y="31.3" transform="rotate(-90 163.6 31.3)">27</text>
<text x="164.6" y="36" transform="rotate(-90 164.6 36)">27</text>
<text x="166.1" y="31.3" transform="rotate(-90 166.1 31.3)">25</text>
<text x="167.1" y="36" transform="rotate(-90 167.1 36)">25</text>
<text x="168.5" y="31.3" transform="rotate(-90 168.5 31.3)">23</text>
<text x="169.5" y="36" transform="rotate(-90 169.5 36)">23</text>
<text x="171" y="31.3" transform="rotate(-90 171 31.3)">21</text>
<text x="172" y="36" transform="rotate(-90 172 36)">21</text>
<text x="173.5" y="31.3" transform="rotate(-90 173.5 31.3)">19</text>
<text x="174.5" y="36" transform="rotate(-90 174.5 36)">19</text>
<text x="176" y="31.3" transform="rotate(-90 176 31.3)">17</text>
<text x="177" y="36" transform="rotate(-90 177 36)">17</text>
<text x="178.5" y="31.3" transform="rotate(-90 178.5 31.3)">15</text>
<text x="179.5" y="36" transform="rotate(-90 179.5 36)">15</text>
<text x="181" y="31.3" transform="rotate(-90 181 31.3)">13</text>
<text x="181.9" y="36" transform="rotate(-90 181.9 36)">13</text>
<text x="183.4" y="31.3" transform="rotate(-90 183.4 31.3)">11</text>
<text x="184.4" y="36" transform="rotate(-90 184.4 36)">11</text>
<text x="185.9" y="31.3" transform="rotate(-90 185.9 31.3)">9</text>
<text x="186.9" y="34.5" transform="rotate(-90 186.9 34.5)">9</text>
<text x="188.4" y="31.3" transform="rotate(-90 188.4 31.3)">7</text>
<text x="189.4" y="34.5" transform="rotate(-90 189.4 34.5)">7</text>
<text x="190.9" y="31.3" transform="rotate(-90 190.9 31.3)">5</text>
<text x="191.9" y="34.5" transform="rotate(-90 191.9 34.5)">5</text>
<text x="193.4" y="31.3" transform="rotate(-90 193.4 31.3)">3</text>
<text x="194.4" y="34.5" transform="rotate(-90 194.4 34.5)">3</text>
<text x="195.9" y="31.3" transform="rotate(-90 195.9 31.3)">1</text>
<text x="196.8" y="34.5" transform="rotate(-90 196.8 34.5)">1</text>
<text x="50.4" y="37.2">6</text>
<text x="50.4" y="39.7">7</text>
<text x="54.1" y="38.2">R5</text>
<text x="54.1" y="40.7">VREF1</text>
<text x="69.4" y="40.7">R6</text>
<text x="69.4" y="38.2">R7</text>
<text x="74.7" y="39.7">10</text>
<text x="74.7" y="37.2">11</text>
<text x="137.3" y="42" transform="rotate(-90 137.3 42)">50</text>
<text x="139.8" y="42" transform="rotate(-90 139.8 42)">48</text>
<text x="142.2" y="42" transform="rotate(-90 142.2 42)">46</text>
<text x="144.7" y="42" transform="rotate(-90 144.7 42)">44</text>
<text x="147.2" y="42" transform="rotate(-90 147.2 42)">42</text>
<text x="149.7" y="42" transform="rotate(-90 149.7 42)">40</text>
<text x="152.2" y="42" transform="rotate(-90 152.2 42)">38</text>
<text x="154.6" y="42" transform="rotate(-90 154.6 42)">36</text>
<text x="157.1" y="42" transform="rotate(-90 157.1 42)">34</text>
<text x="159.6" y="42" transform="rotate(-90 159.6 42)">32</text>
<text x="162.1" y="42" transform="rotate(-90 162.1 42)">30</text>
<text x="164.6" y="42" transform="rotate(-90 164.6 42)">28</text>
<text x="167.1" y="42" transform="rotate(-90 167.1 42)">26</text>
<text x="169.5" y="42" transform="rotate(-90 169.5 42)">24</text>
<text x="172" y="42" transform="rotate(-90 172 42)">22</text>
<text x="174.5" y="42" transform="rotate(-90 174.5 42)">20</text>
<text x="177" y="42" transform="rotate(-90 177 42)">18</text>
<text x="179.5" y="42" transform="rotate(-90 179.5 42)">16</text>
<text x="182" y="42" transform="rotate(-90 182 42)">14</text>
<text x="184.4" y="42" transform="rotate(-90 184.4 42)">12</text>
<text x="186.9" y="42" transform="rotate(-90 186.9 42)">10</text>
<text x="189.4" y="42" transform="rotate(-90 189.4 42)">8</text>
<text x="191.9" y="42" transform="rotate(-90 191.9 42)">6</text>
<text x="194.4" y="42" transform="rotate(-90 194.4 42)">4</text>
<text x="196.8" y="42" transform="rotate(-90 196.8 42)">2</text>
<text x="64.3" y="43.2">TPWR2</text>
<text x="74.7" y="42.2">9</text>
<text x="136.3" y="46.6" transform="rotate(-90 136.3 46.6)">50</text>
<text x="138.8" y="46.6" transform="rotate(-90 138.8 46.6)">48</text>
<text x="141.2" y="46.6" transform="rotate(-90 141.2 46.6)">46</text>
<text x="143.7" y="46.6" transform="rotate(-90 143.7 46.6)">44</text>
<text x="146.2" y="46.6" transform="rotate(-90 146.2 46.6)">42</text>
<text x="148.7" y="46.6" transform="rotate(-90 148.7 46.6)">40</text>
<text x="151.2" y="46.6" transform="rotate(-90 151.2 46.6)">38</text>
<text x="153.7" y="46.6" transform="rotate(-90 153.7 46.6)">36</text>
<text x="156.1" y="46.6" transform="rotate(-90 156.1 46.6)">34</text>
<text x="158.6" y="46.6" transform="rotate(-90 158.6 46.6)">32</text>
<text x="161.1" y="46.6" transform="rotate(-90 161.1 46.6)">30</text>
<text x="163.6" y="46.6" transform="rotate(-90 163.6 46.6)">28</text>
<text x="166.1" y="46.6" transform="rotate(-90 166.1 46.6)">26</text>
<text x="168.5" y="46.6" transform="rotate(-90 168.5 46.6)">24</text>
<text x="171" y="46.6" transform="rotate(-90 171 46.6)">22</text>
<text x="173.5" y="46.6" transform="rotate(-90 173.5 46.6)">20</text>
<text x="176" y="46.6" transform="rotate(-90 176 46.6)">18</text>
<text x="178.5" y="46.6" transform="rotate(-90 178.5 46.6)">16</text>
<text x="181" y="46.6" transform="rotate(-90 181 46.6)">14</text>
<text x="183.4" y="46.6" transform="rotate(-90 183.4 46.6)">12</text>
<text x="185.9" y="46.6" transform="rotate(-90 185.9 46.6)">10</text>
<text x="188.4" y="45.2" transform="rotate(-90 188.4 45.2)">8</text>
<text x="190.9" y="45.2" transform="rotate(-90 190.9 45.2)">6</text>
<text x="193.4" y="45.2" transform="rotate(-90 193.4 45.2)">4</text>
<text x="195.9" y="45.2" transform="rotate(-90 195.9 45.2)">2</text>
<text x="50.4" y="63.3">1</text>
<text x="50.4" y="65.8">2</text>
<text x="54.1" y="64.3">TPWR1</text>
<text x="67.4" y="64.3">PD#</text>
<text x="74.7" y="65.8">15</text>
<text x="74.7" y="63.3">16</text>
<text x="50.4" y="68.3">3</text>
<text x="50.4" y="70.7">4</text>
<text x="54.1" y="66.8">R1</text>
<text x="54.1" y="69.3">R2</text>
<text x="54.1" y="71.7">R3</text>
<text x="65" y="66.8">VREF2</text>
<text x="69.1" y="69.3">NC</text>
<text x="69.4" y="71.7">R9</text>
<text x="74.7" y="68.3">14</text>
<text x="74.7" y="70.7">13</text>
<text x="50.4" y="73.2">5</text>
<text x="50.4" y="75.7">6</text>
<text x="54.1" y="74.2">R4</text>
<text x="54.1" y="76.7">R5</text>
<text x="69.4" y="76.7">R7</text>
<text x="69.4" y="74.2">R8</text>
<text x="74.7" y="75.7">11</text>
<text x="74.7" y="73.2">12</text>
<text x="50.4" y="78.2">7</text>
<text x="54.1" y="79.2">VREF1</text>
<text x="64.3" y="81.7">TPWR2</text>
<text x="69.4" y="79.2">R6</text>
<text x="74.7" y="80.7">9</text>
<text x="74.7" y="78.2">10</text>
<text x="35.6" y="112.9">1</text>
<text x="35.6" y="115.4">2</text>
<text x="35.6" y="117.9">3</text>
<text x="38.1" y="114.2">OE1# VCC</text>
<text x="38.1" y="116.7">I0</text>
<text x="38.1" y="119.1">O4</text>
<text x="44.6" y="116.7">OE2#</text>
<text x="47.9" y="119.1">O0</text>
<text x="52.3" y="117.9">18</text>
<text x="52.3" y="115.4">19</text>
<text x="35.6" y="120.4">4</text>
<text x="35.6" y="122.9">5</text>
<text x="35.6" y="125.4">6</text>
<text x="38.1" y="121.6">I1</text>
<text x="38.1" y="124.1">O5</text>
<text x="47.9" y="124.1">O1</text>
<text x="48.8" y="121.6">I4</text>
<text x="52.3" y="125.4">15</text>
<text x="52.3" y="122.9">16</text>
<text x="52.3" y="120.4">17</text>
<text x="156" y="124.1">9</text>
<text x="167.7" y="124.1">8</text>
<text x="35.6" y="127.8">7</text>
<text x="35.6" y="130.3">8</text>
<text x="38.1" y="126.6">I2</text>
<text x="38.1" y="129.1">O6</text>
<text x="38.1" y="131.6">I3</text>
<text x="47.9" y="129.1">O2</text>
<text x="48.8" y="131.6">I6</text>
<text x="48.8" y="126.6">I5</text>
<text x="52.3" y="130.3">13</text>
<text x="52.3" y="127.8">14</text>
<text x="154.6" y="126.6">10</text>
<text x="154.6" y="129.1">11</text>
<text x="154.6" y="131.6">12</text>
<text x="167.7" y="131.6">5</text>
<text x="167.7" y="129.1">6</text>
<text x="167.7" y="126.6">7</text>
<text x="35.6" y="132.8">9</text>
<text x="38.1" y="134">O7</text>
<text x="47.9" y="134">O3</text>
<text x="48.8" y="136.5">I7</text>
<text x="52.3" y="135.3">11</text>
<text x="52.3" y="132.8">12</text>
<text x="154.6" y="134">13</text>
<text x="154.6" y="136.5">14</text>
<text x="167.7" y="136.5">3</text>
<text x="167.7" y="134">4</text>
<text x="154.6" y="139">15</text>
<text x="154.6" y="141.5">16</text>
<text x="167.7" y="141.5">1</text>
<text x="167.7" y="139">2</text>
</g>
<g font-size="2.3">
<text x="50.4" y="42.2">8</text>
<text x="54.1" y="43.2">GND</text>
<text x="50.4" y="80.7">8</text>
<text x="54.1" y="81.7">GND</text>
<text x="34.2" y="135.3">10</text>
<text x="38.1" y="136.5">GND</text>
</g>
<text font-size="2.3" fill="#f00" x="52.3" y="112.9">20</text>
</svg>
